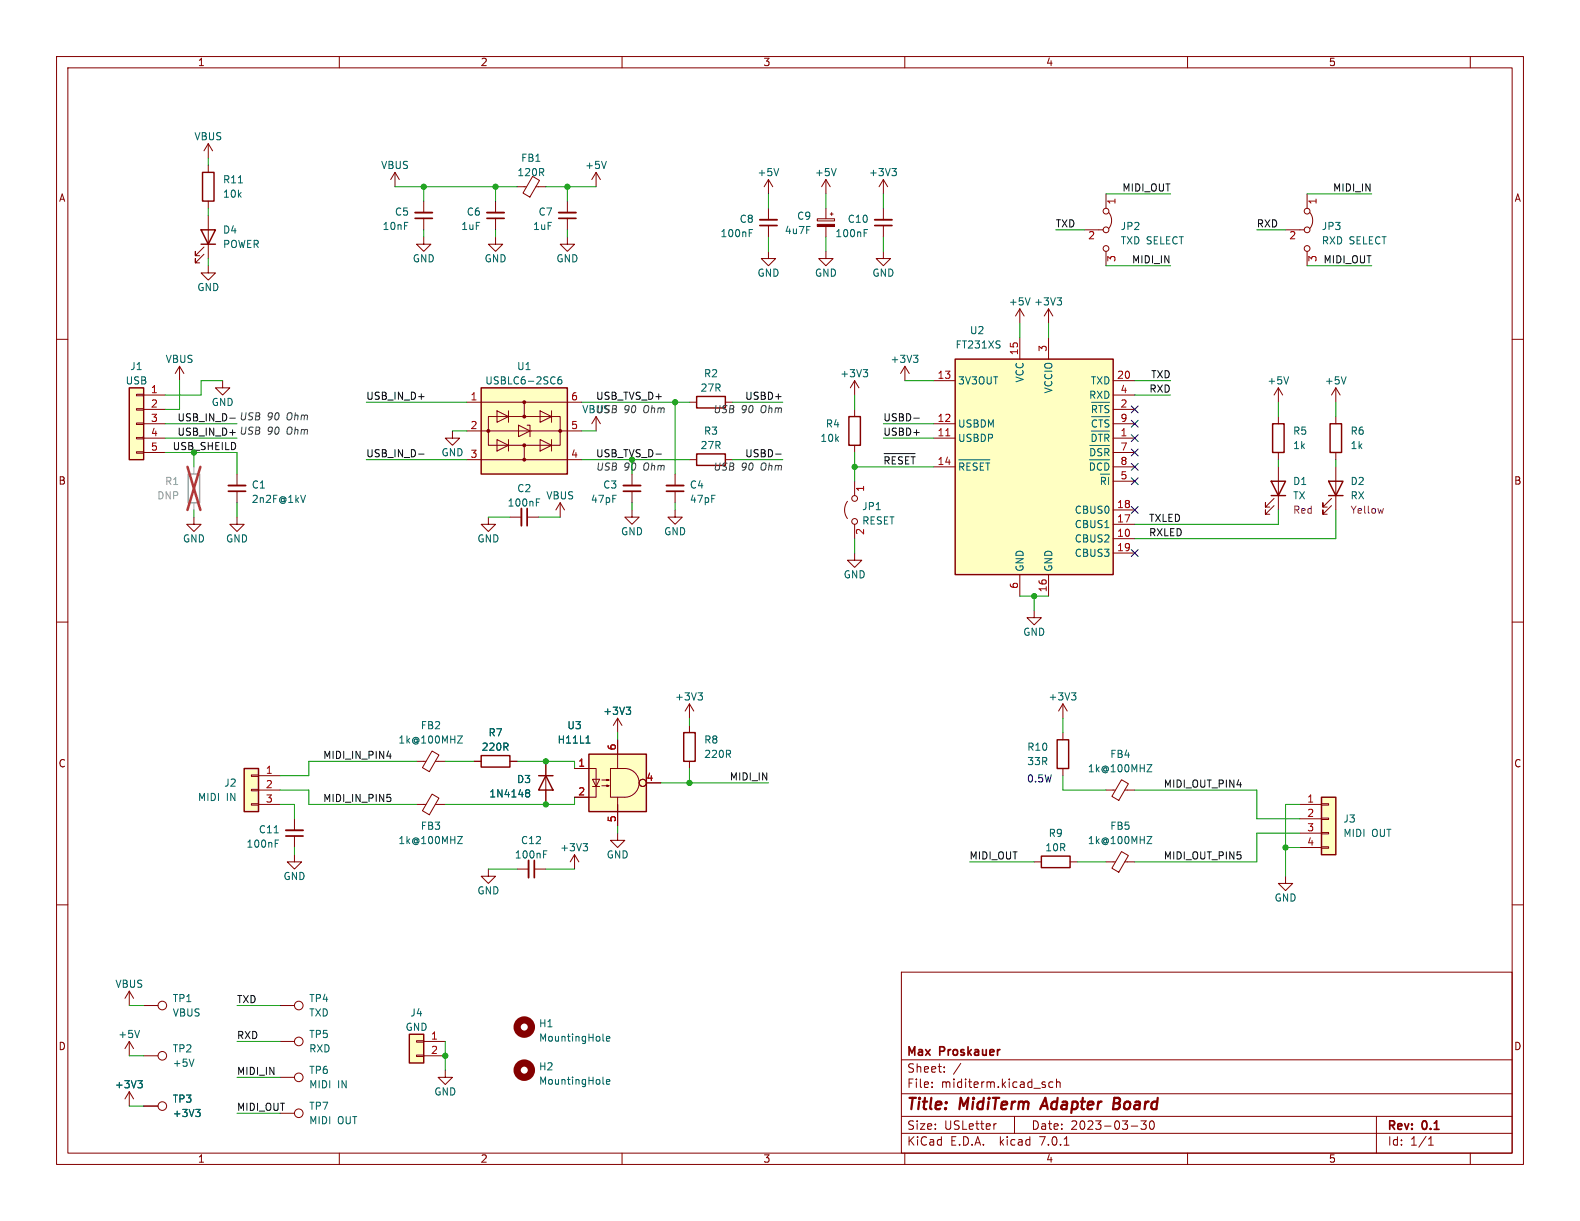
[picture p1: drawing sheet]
<svg xmlns="http://www.w3.org/2000/svg" width="279mm" height="216mm" viewBox="0 0 279 216" stroke-linecap="round" stroke-linejoin="round" font-family="sans-serif">
<g fill="none" stroke="#840000" stroke-width=".18">
<path d="M10 10h259.4v195.9h-259.4zM12 12h255.4v191.9h-255.4zM60 10v2M110 10v2M160 10v2M210 10v2M260 10v2M36.8 25.4l-.7 1.3M36.8 25.4v2.5M36.8 29.2v1.3M36.8 35.6v1.2M36.8 38.1v7.6"/>
<path d="M36.8 25.4l.8 1.3M69.8 30.5l-.7 1.3M69.8 30.5v2.5M69.8 30.5l.8 1.3M74.9 35.6v2M74.9 38.6v2M87.6 35.6v2M87.6 38.6v2M91.4 33h1.7M94.2 31.2l1.2 .7-1.7 2.9-1.2-.7zM94.8 33h1.7M100.3 35.6v2"/>
<path d="M100.3 38.6v2M105.4 30.5v2.5M105.4 30.5l-.8 1.3M105.4 30.5l.8 1.3M135.9 31.8v2.5M135.9 36.8v2.1M135.9 39.9v2M135.9 31.8l-.8 1.2M135.9 31.8l.8 1.2M144.5 38.7h3.1v.4h-3.1zM146 31.8v2.5M146 36.8v1.9"/>
<path d="M146 31.8l-.7 1.2M146 31.8l.8 1.2M146.8 37.8h.5M147.1 37.6v.5M156.2 31.8v2.5M156.2 36.8v2.1M156.2 39.9v2M156.2 31.8l-.8 1.2M156.2 31.8l.8 1.2M195.6 34.3v2.5M196.1 37.6a2.26 2.26 0 0 1 0 2.8M231.1 34.3v2.5"/>
<path d="M231.6 37.6a2.26 2.26 0 0 1 0 2.8M10 60h2M36.1 45l-1.6 1.5v-.8v.8h.8M36.1 43.7l-1.6 1.5v-.7v.7h.8M36.8 47v1.3h1.3l-1.3 1.2-1.2-1.2h1.2M74.9 41.9v1.3h1.3l-1.3 1.3-1.2-1.3h1.2M87.6 41.9v1.3h1.3l-1.3 1.3-1.2-1.3h1.2M100.3 41.9v1.3h1.3l-1.3 1.3-1.2-1.3h1.2M135.9 44.5v1.2h-1.3l1.3 1.3 1.3-1.3h-1.3M146 44.5v1.2h-1.2l1.2 1.3 1.3-1.3h-1.3M146 40.1v1.8M156.2 44.5v1.2h-1.3l1.3 1.3 1.3-1.3h-1.3"/>
<path d="M180.3 54.6v2.6M180.3 59.7v3.8M180.3 54.6l-.7 1.3M180.3 54.6l.8 1.3M185.4 54.6v2.6M185.4 59.7v3.8M185.4 54.6l-.7 1.3M185.4 54.6l.8 1.3M191.8 40.6h3.3M195.6 44.5v2.5M227.3 40.6h3.3M231.1 44.5v2.5"/>
<path d="M267.4 60h2M24.1 79.9h1.3v.2h-1.3zM24.1 77.3h1.3v.3h-1.3zM24.1 74.8h1.3v.3h-1.3zM24.1 72.3h1.3v.2h-1.3zM24.1 69.7h1.3v.3h-1.3zM25.4 77.5h3.8M25.4 74.9h3.8M25.4 72.4h3.8M25.4 69.9h3.8M31.7 64.8l-.7 1.2M31.7 64.8v2.5"/>
<path d="M31.7 64.8l.8 1.2M39.4 67.3v1.3h1.2l-1.2 1.3-1.3-1.3h1.3M80 76.2v1.3h1.3l-1.3 1.2-1.3-1.2h1.3M82.5 71.1h10.2M82.5 76.2h20.4M86.4 73.7h12.7v5h-12.7zM87.9 77.7l2 1-2 1.1zM87.9 72.6l2 1.1-2 1zM89.9 72.6v2.1M89.9 77.7v2.1M91.7 75.2l2 1-2 1zM92.7 78.7v2.6h10.2"/>
<path d="M93.2 75.2h.5v2M95.5 77.7l2 1-2 1.1zM95.5 72.6l2 1.1-2 1zM97.5 72.6v2.1M97.5 77.7v2.1M102.9 71.1h-10.2v2.6M105.4 73.7l-.8 1.2M105.4 73.7v2.5M105.4 73.7l.8 1.2M121.9 71.1h1.3M128.3 71.1h1.2M151.1 67.3l-.7 1.3"/>
<path d="M151.1 67.3v2.6M151.1 72.4v1.3M151.1 78.7v1.3M151.1 67.3l.8 1.3M160 64.8l-.7 1.2M160 64.8v2.5M160 64.8l.8 1.2M165.1 77.5h3.8M165.1 74.9h3.8M165.1 67.3h3.8M196.8 77.5h3.9M196.8 74.9h3.9"/>
<path d="M196.8 67.3h3.9M196.8 72.4h3.9M196.8 69.9h3.9M226.1 68.6v2.5M226.1 73.7v1.2M226.1 68.6l-.8 1.3M226.1 68.6l.7 1.3M236.2 68.6l-.7 1.3M236.2 68.6v2.5M236.2 73.7v1.2M236.2 68.6l.8 1.3M25.4 80h3.8"/>
<path d="M34.3 91.4v1.3h1.3l-1.3 1.3-1.3-1.3h1.3M41.9 91.4v1.3h1.3l-1.3 1.3-1.3-1.3h1.3M41.9 83.8v2.1M41.9 86.9v2M82.5 81.3h10.2M86.4 91.4v1.3h-1.3l1.3 1.3 1.2-1.3h-1.2M90.2 91.4h2M93.2 91.4h2M99.1 88.9l.7 1.3M99.1 88.9v2.5M99.1 88.9l-.8 1.3M111.8 90.2v1.2h-1.3l1.3 1.3 1.2-1.3h-1.2"/>
<path d="M111.8 83.8v2.1M111.8 86.9v2M119.4 90.2v1.2h-1.3l1.3 1.3 1.2-1.3h-1.2M119.4 83.8v2.1M119.4 86.9v2M121.9 81.3h1.3M128.3 81.3h1.2M149.9 88.6a2.54 2.54 0 0 0 0 3.1M151.1 97.8v1.3h-1.2l1.2 1.2 1.3-1.2h-1.3M151.1 85.1v2.5M151.1 92.7v2.6M165.1 82.6h3.8"/>
<path d="M196.8 95.3h3.9M196.8 82.6h3.9M196.8 92.7h3.9M196.8 90.2h3.9M196.8 97.8h3.9M196.8 85.1h3.9M196.8 80h3.9M225.3 89.4l-1.5 1.5v-.7v.7h.7M225.3 88.1l-1.5 1.6v-.8v.8h.7M226.1 80v1.3M226.1 82.6v7.6M235.5 89.4l-1.6 1.5v-.7v.7h.8"/>
<path d="M235.5 88.1l-1.6 1.6v-.8v.8h.8M236.2 80v1.3M236.2 82.6v7.6M10 110h2M180.3 101.6v3.8M182.9 108v1.2h-1.3l1.3 1.3 1.2-1.3h-1.2M185.4 101.6v3.8M267.4 110h2M44.4 139.6h1.3v.2h-1.3zM44.4 137h1.3v.3h-1.3zM45.7 139.7h3.8M45.7 137.2h3.8"/>
<path d="M73.7 134.6h1.6M76.4 132.8l1.2 .7-1.7 2.9-1.2-.7zM77 134.6h1.7M83.8 134.6h1.3M90.2 134.6h1.2M96.5 134.6v7.6M101.6 135.9h3.8v5.1h-3.8M104.8 137.8h1.2l-.6 1.3zM104.8 139.1h1.2M106.4 138.9h1.3l-.4 .2v-.3l.4 .1M106.4 137.9h1.3l-.4 .1v-.2l.4 .1M107.9 135.9h2.6a2.54 2.54 0 0 1 2.5 2.5 2.54 2.54 0 0 1-2.5 2.6h-2.6z"/>
<path d="M109.2 127l-.7 1.3M109.2 127v2.5M109.2 130.8v5.1M109.2 127l.8 1.3M114.3 138.4h2.5M121.9 124.5l-.7 1.2M121.9 124.5v2.5M121.9 128.3v1.2M121.9 134.6v1.3M121.9 124.5l.8 1.2M188 124.5l-.8 1.2M188 124.5v2.5"/>
<path d="M188 129.5v1.3M188 135.9v1.3M188 124.5l.7 1.2M195.6 139.7h1.6M198.3 137.9l1.2 .7-1.7 2.9-1.2-.7zM198.9 139.7h1.8M10 160h2M44.4 142.1h1.3v.3h-1.3zM45.7 142.2h3.8M52.1 151.1v1.3h-1.3l1.3 1.3 1.2-1.3h-1.2M52.1 144.8v2M52.1 147.8v2.1"/>
<path d="M73.7 142.2h1.6M76.4 140.4l1.2 .7-1.7 3-1.2-.7zM77 142.2h1.7M86.4 153.7v1.2h1.2l-1.2 1.3-1.3-1.3h1.3M91.4 153.7h2.1M94.5 153.7h2M101.6 151.1l.8 1.3M101.6 151.1v2.6M101.6 151.1l-.8 1.3M109.2 147.3v1.3h-1.3l1.3 1.3 1.3-1.3h-1.3M109.2 141v2.5v-1.3M109.2 143.5v2.6"/>
<path d="M182.9 152.4h1.2M189.2 152.4h1.3M195.6 152.4h1.6M198.3 150.6l1.2 .7-1.7 2.9-1.2-.7zM198.9 152.4h1.8M227.3 154.9v1.3h-1.2l1.2 1.3 1.3-1.3h-1.3M229.9 142.2h3.8M229.9 144.8h3.8M229.9 147.3h3.8M229.9 149.9h3.8M233.7 149.7h1.2v.3h-1.2zM233.7 147.2h1.2v.2h-1.2z"/>
<path d="M233.7 144.7h1.2v.2h-1.2zM233.7 142.1h1.2v.3h-1.2zM267.4 160h2M22.9 175.3v2.5M22.9 175.3l.7 1.2M22.9 175.3l-.8 1.2M25.4 177.8h2.5M49.5 177.8h2.6M159.4 171.9h108v32h-108zM22.9 193l-.8 1.3M22.9 184.2v2.5M22.9 193v2.6"/>
<path d="M22.9 193l.7 1.3M22.9 184.2l.7 1.2M22.9 184.2l-.8 1.2M25.4 186.7h2.5M25.4 195.6h2.5M49.5 184.2h2.6M49.5 196.9h2.6M49.5 190.5h2.6M73.7 186.6h1.2v.2h-1.2zM73.7 184h1.2v.3h-1.2zM74.9 184.2h3.8M74.9 186.7h3.8"/>
<path d="M78.7 189.2v1.3h1.3l-1.3 1.3-1.2-1.3h1.2M159.4 197.4h108M159.4 193.4h108M159.4 187.4h108M164.8 192.2v.1M164.8 191.4v.1M167 189.5v.1M167 188.7v.1M176.2 198.7l-.3 .1M179.4 197.4v3M184.8 191.9v.3M186.2 191.4l-.4-.1-.3 .3v.4l.1 .2h.6"/>
<path d="M186.8 191.4l.2-.1 .4 .1 .1 .9M186.8 190.8v1.5M200 199.1h1.2M201.8 198.2h.9l-.5 .6 .4 .1v.7l-.2 .1h-.4l-.2-.1M203.4 198.3l.2-.1a.81 .81 0 0 1 .6 .6 .81 .81 0 0 1-.3 .8l-.1 .1a.81 .81 0 0 1-.4-1.4zM243.4 197.4v6.5M60 203.9v2M110 203.9v2M159.4 200.4h108M160 203.9v2M188.2 202.5h.8M210 203.9v2"/>
<path d="M252.6 202.5h.9M252.6 201.4l.4-.4v1.5M260 203.9v2"/>
<circle cx="195.6" cy="37.3" r=".51"/>
<circle cx="231.1" cy="37.3" r=".51"/>
<circle cx="195.6" cy="40.6" r=".51"/>
<circle cx="195.6" cy="43.9" r=".51"/>
<circle cx="231.1" cy="40.6" r=".51"/>
<circle cx="231.1" cy="43.9" r=".51"/>
<circle cx="151.1" cy="92.2" r=".51"/>
<circle cx="151.1" cy="88.1" r=".51"/>
<circle cx="113.7" cy="138.4" r=".63"/>
<circle cx="28.7" cy="177.8" r=".76"/>
<circle cx="52.8" cy="177.8" r=".76"/>
<circle cx="28.7" cy="186.7" r=".76"/>
<circle cx="28.7" cy="195.6" r=".76"/>
<circle cx="52.8" cy="184.1" r=".76"/>
<circle cx="52.8" cy="190.5" r=".76"/>
<circle cx="52.8" cy="196.8" r=".76"/>
</g>
<path d="M184.9 194.1l-1 2M196.9 195.1h.7M197.7 194.1h-.6l-.3 2h.8" fill="none" stroke="#840000" stroke-width=".4"/>
<g fill="none" stroke="#840000" stroke-width=".25">
<path d="M35.8 30.5h2v5.1h-2zM35.6 40.6h2.5l-1.3 2.6zM35.6 43.2h2.5M22.9 68.6h2.5v12.7h-2.5zM85.1 68.6h15.2v15.2h-15.2zM123.2 70.1h5.1v2h-5.1zM150.1 73.7h2v5h-2zM168.9 63.5h27.9v38.1h-27.9zM225 74.9h2.1v5.1h-2.1zM235.2 74.9h2v5.1h-2zM123.2 80.3h5.1v2h-5.1zM224.8 85.1h2.5l-1.2 2.5z"/>
<path d="M224.8 87.6h2.5M234.9 85.1h2.6l-1.3 2.5zM234.9 87.6h2.6M43.2 135.9h2.5v7.6h-2.5zM85.1 133.6h5.1v2h-5.1zM95.2 137.2h2.6M96.5 137.2l1.3 2.5h-2.6zM104.1 133.4h10.2v10.1h-10.2zM120.9 129.5h2v5.1h-2zM186.9 130.8h2.1v5.1h-2.1zM184.1 151.4h5.1v2h-5.1zM233.7 141h2.5v10.1h-2.5z"/>
<path d="M72.4 182.9h2.5v5.1h-2.5z"/>
</g>
<g fill="none" stroke="#006464" stroke-width=".18">
<path d="M107.2 28.5l-.4 1.3M137.7 29.8l-.4 1.3M147.9 29.8l-.5 1.3M157.7 29.8h.8l-.4 .5M158.3 30.3l.2 .2v.3l-.2 .3M132.5 40.6h.6M152.8 40.6h.6M182.2 52.7l-.5 1.2M186.9 52.7h.8l-.4 .4M187.5 53.1l.2 .3v.3l-.2 .2M99.2 66.6l-.3 .1a.85 .85 0 0 0 0 1.2l.4-.1 .1-.4-.3-.3-.3 .1-.2 .2M152.6 65.4h.8l-.4 .4"/>
<path d="M153.2 65.8l.2 .3v.3l-.2 .2M161.5 62.8h.8l-.4 .5M162.1 63.3l.2 .2v.3l-.2 .3M192.7 78.8h3.5M192.9 79.3v1.3M193 76.2h3.2M193 71.1h3.2M193 73.7h3.2M193.1 76.8v1.3M193.9 71.9l-.2-.2h-.5v1.3M194.3 71.7h.7M194.6 76.8v1.3"/>
<path d="M194.6 71.7v1.3M194.6 74.2v1.3M195.4 76.8v1.3M195.4 79.3v1.3M196.1 71.8l-.5-.1-.2 .2M227.9 66.6l-.4 1.3M238 66.6l-.4 1.3M54 87.6l-.4 1.2M94.9 88.2h.6M169.5 81.3h5.5M170.4 82.1l-.2-.2h-.5v1.2M171.6 81.9h-.6v1.2"/>
<path d="M172.8 81.9h-.5l-.2 .2M174 81.9h-.7v1.2M174.3 81.9h.7M174.7 81.9v1.2M192.7 81.3h3.5M192.8 81.9v1.2M194.8 84.4v1.3M195.4 81.9v1.2M195.4 93.3h.7M196 84.4v1.3M80.9 130.1h.9l-.9 1.3h.9M93.2 139.7h.2l.3 .2-.3 .3"/>
<path d="M103.6 131.4h.8M110.7 125h.8l-.4 .5M111.3 125.5l.2 .3v.3l-.2 .2M123.4 122.5h.8l-.4 .5M124 123l.2 .2v.3l-.2 .3M189.5 122.5h.8l-.5 .5M190 123l.3 .2v.3l-.3 .3M202.8 135.2h.9l-.9 1.3h.9M48.7 148.5h.6M80.9 147.9h.9l-.9 1.3h.9M93.2 140.2h.2M93.4 140.2l.3 .2v.3l-.3 .2h-.2"/>
<path d="M96.1 150.4h.6M103.1 149.2h.8l-.4 .5M103.7 149.7l.2 .2v.3l-.2 .2M202.8 147.9h.9l-.9 1.3h.9M24.4 191.1h.8l-.5 .5M24.7 182.2l-.4 1.3M24.9 191.6l.3 .2v.3l-.3 .3M34.3 187.3l-.4 1.2M34.6 196.2h.8l-.4 .5M35.1 196.7l.3 .2v.3l-.3 .2M106.7 191.7h.1M106.7 184l.1 .1"/>
<path d="M107.2 191.3l.6-.1v-.3h-.4l-.2 .2 .1 .6h.5M107.2 183.7l.6-.1v-.3h-.4l-.2 .1 .1 .6h.5"/>
</g>
<g fill="#ffffc2" stroke="#ffffc2" stroke-width=".18">
<path d="M233.7 141h2.5v10.1h-2.5z"/>
<path d="M168.9 63.5h27.9v38.1h-27.9z"/>
<path d="M72.4 182.9h2.5v5.1h-2.5z"/>
<path d="M104.1 133.4h10.2v10.1h-10.2z"/>
<path d="M22.9 68.6h2.5v12.7h-2.5z"/>
<path d="M43.2 135.9h2.5v7.6h-2.5z"/>
<path d="M85.1 68.6h15.2v15.2h-15.2z"/>
</g>
<path d="M167.2 77.1h.8" fill="none" stroke="#a90000" stroke-width=".18"/>
<g fill="none" stroke="#840000" stroke-width="1.3">
<circle cx="92.7" cy="189.2" r="1.27"/>
<circle cx="92.7" cy="181.6" r="1.27"/>
</g>
<path d="M73.4 37.6h3.1M86.1 37.6h3.1M98.8 37.6h3.1M134.4 38.9h3M154.7 38.9h3M40.4 85.9h3M92.2 89.9v3.1M110.2 85.9h3.1M117.9 85.9h3M50.5 146.8h3.1M93.5 152.1v3.1" fill="none" stroke="#840000" stroke-width=".33"/>
<path d="M73.4 38.6h3.1M86.1 38.6h3.1M98.8 38.6h3.1M134.4 39.9h3M154.7 39.9h3M40.4 86.9h3M93.2 89.9v3.1M110.2 86.9h3.1M117.9 86.9h3M50.5 147.8h3.1M94.5 152.1v3.1" fill="none" stroke="#840000" stroke-width=".3"/>
<g fill="#840000" stroke="#840000" stroke-width=".18">
<path d="M144.5 39.7h3.1v.4h-3.1z"/>
<circle cx="86.4" cy="76.2" r=".25"/>
<circle cx="92.7" cy="81.3" r=".25"/>
<circle cx="92.7" cy="78.7" r=".25"/>
<circle cx="92.7" cy="73.7" r=".25"/>
<circle cx="92.7" cy="71.1" r=".25"/>
<circle cx="99.1" cy="76.2" r=".25"/>
</g>
<path d="M244.6 89.9l-.2 .9" fill="none" stroke="#840084" stroke-width=".18"/>
<path d="M33.3 83.8h2v5.1h-2z" fill="none" stroke="#a1a1a1" stroke-width=".25"/>
<path d="M34.3 82.6v1.2M34.3 88.9v1.3" fill="none" stroke="#a1a1a1" stroke-width=".18"/>
<path d="M33.1 82.6l2.3 7.6M35.4 82.6l-2.3 7.6" fill="none" stroke="#eb3a3d" stroke-width=".46"/>
<path d="M40.6 73.9h1M40.6 76.5h1M161.6 73.9h1M74 80.3h1M116 80.3h1M137.2 80.3h.9M156.3 80.2h5.5M68.4 133.7h.8M69.1 141.1v.5" fill="none" stroke="#0f0f0f" stroke-width=".18"/>
<g fill="none" stroke="#009600" stroke-width=".18">
<path d="M36.8 27.9v1.3M36.8 36.8v1.3M69.8 33h21.6M74.9 33v2.6M87.6 33v2.6M96.5 33h8.9M100.3 33v2.6M135.9 34.3v2.5M146 34.3v2.5M156.2 34.3v2.5M195.6 34.3h11.4M231.1 34.3h11.5"/>
<path d="M36.8 45.7v1.3M74.9 40.6v1.3M87.6 40.6v1.3M100.3 40.6v1.3M135.9 41.9v2.6M146 41.9v2.6M156.2 41.9v2.6M180.3 57.2v2.5M185.4 57.2v2.5M186.7 40.6h5.1M195.6 47h11.4M222.2 40.6h5.1"/>
<path d="M231.1 47h11.5M29.2 74.9h12.7M29.2 77.5h12.7M31.7 67.3v5.1h-2.5M39.4 67.3h-3.8v2.6h-6.4M64.8 71.1h17.7M80 76.2h2.5M102.9 71.1h19M102.9 76.2h2.5M119.4 71.1v12.7M129.5 71.1h8.9M151.1 69.9v2.5"/>
<path d="M156.2 74.9h8.9M156.2 77.5h8.9M160 67.3h5.1M200.7 69.9h6.3M200.7 67.3h6.3M226.1 71.1v2.6M236.2 71.1v2.6M29.2 80h12.7v3.8M34.3 80v2.6M34.3 90.2v1.2M41.9 88.9v2.5M64.8 81.3h17.7"/>
<path d="M86.4 91.4h3.8M95.2 91.4h3.9M102.9 81.3h19M111.8 81.3v2.5M111.8 88.9v1.3M119.4 88.9v1.3M129.5 81.3h8.9M151.1 80v5.1M151.1 95.3v2.5M151.1 82.6h14M226.1 90.2v2.5h-25.4M226.1 81.3v1.3"/>
<path d="M236.2 90.2v5.1h-35.5M236.2 81.3v1.3M180.3 105.4h5.1M182.9 105.4v2.6M49.5 139.7h5.1v2.5h19.1M73.7 134.6h-19.1v2.6h-5.1M78.7 134.6h5.1M91.4 134.6h10.2v1.3M109.2 129.5v1.3M116.8 138.4h19.1M121.9 127v1.3M121.9 135.9v2.5"/>
<path d="M188 137.2v2.5h7.6M188 127v2.5M200.7 139.7h21.5v5.1h7.7M49.5 142.2h2.6v2.6M52.1 149.9v1.2M86.4 153.7h5M96.5 153.7h5.1M101.6 141v1.2h-22.9M109.2 146.1v1.2M171.4 152.4h11.5M190.5 152.4h5.1M227.3 149.9h2.6"/>
<path d="M229.9 147.3h-7.7v5.1h-21.5M229.9 142.2h-2.6v12.7M22.9 177.8h2.5M41.9 177.8h7.6M22.9 186.7h2.5M22.9 195.6h2.5M41.9 184.2h7.6M41.9 190.5h7.6M41.9 196.9h7.6M78.7 184.2v5"/>
</g>
<g fill="none" stroke="#000084" stroke-width=".18">
<path d="M200.1 79.4l1.2 1.2M200.1 71.8l1.2 1.2M200.1 74.3l1.2 1.2M200.1 76.9l1.2 1.2M201.3 79.4l-1.2 1.2M201.3 71.8l-1.2 1.2M201.3 74.3l-1.2 1.2M201.3 76.9l-1.2 1.2M200.1 81.9l1.2 1.3M200.1 84.5l1.2 1.2M200.1 89.6l1.2 1.2M200.1 97.2l1.2 1.2"/>
<path d="M201.3 81.9l-1.2 1.3M201.3 84.5l-1.2 1.2M201.3 89.6l-1.2 1.2M201.3 97.2l-1.2 1.2"/>
</g>
<g fill="#009600" stroke="#009600" stroke-width=".18">
<circle cx="227.3" cy="149.9" r=".46"/>
<circle cx="182.9" cy="105.4" r=".46"/>
<circle cx="151.1" cy="82.6" r=".46"/>
<circle cx="119.4" cy="71.1" r=".46"/>
<circle cx="96.5" cy="142.2" r=".46"/>
<circle cx="96.5" cy="134.6" r=".46"/>
<circle cx="121.9" cy="138.4" r=".46"/>
<circle cx="74.9" cy="33" r=".46"/>
<circle cx="100.3" cy="33" r=".46"/>
<circle cx="87.6" cy="33" r=".46"/>
<circle cx="78.7" cy="186.7" r=".46"/>
</g>
<g font-size="2.8" fill="#840000">
<text x="160.4" y="196.7">Title:</text>
<text x="169.8" y="196.7">MidiTerm</text>
<text x="185" y="196.7">Adapter</text>
<text x="198.2" y="196.7">Board</text>
</g>
<g font-size="2.1" fill="#840000">
<text x="160.4" y="189.8">Sheet:</text>
<text x="160.4" y="187">Max</text>
<text x="166.3" y="187">Proskauer</text>
<text x="168.6" y="189.8">/</text>
<text x="160.4" y="192.5">File:</text>
<text x="166.4" y="192.5">miditerm.kicad_sch</text>
<text x="160.4" y="202.7">KiCad</text>
<text x="160.4" y="199.9">Size:</text>
<text x="167" y="199.9">USLetter</text>
<text x="168.1" y="202.7">E.D.A.</text>
<text x="176.8" y="202.7">kicad</text>
<text x="182.4" y="199.9">Date:</text>
<text x="183.9" y="202.7">7.0.1</text>
<text x="189.3" y="199.9">2023-03-30</text>
<text x="245.4" y="200.1">Rev:</text>
<text x="245.4" y="202.7">Id:</text>
<text x="249.4" y="202.7">1/1</text>
<text x="251.6" y="200.1">0.1</text>
</g>
<g font-size="1.8" fill="#840000">
<text x="35" y="11.8">1</text>
<text x="85" y="11.8">2</text>
<text x="135" y="11.8">3</text>
<text x="185" y="11.8">4</text>
<text x="235" y="11.8">5</text>
<text x="10.4" y="35.8">A</text>
<text x="267.8" y="35.8">A</text>
<text x="10.3" y="85.8">B</text>
<text x="267.7" y="85.8">B</text>
<text x="10.3" y="135.8">C</text>
<text x="267.7" y="135.8">C</text>
<text x="10.3" y="185.8">D</text>
<text x="267.7" y="185.8">D</text>
<text x="35" y="205.7">1</text>
<text x="85" y="205.7">2</text>
<text x="135" y="205.7">3</text>
<text x="185" y="205.7">4</text>
<text x="235" y="205.7">5</text>
</g>
<g font-size="1.8" fill="#006464">
<text x="34.3" y="25">VBUS</text>
<text x="92.1" y="28.8">FB1</text>
<text x="39.4" y="32.6">R11</text>
<text x="39.4" y="35.1">10k</text>
<text x="67.3" y="30">VBUS</text>
<text x="91.4" y="31.3">120R</text>
<text x="103.4" y="30">+5V</text>
<text x="133.9" y="31.3">+5V</text>
<text x="144.1" y="31.3">+5V</text>
<text x="153.6" y="31.3">+3V3</text>
<text x="39.4" y="41.5">D4</text>
<text x="67.6" y="40.8">10nF</text>
<text x="69.8" y="38.3">C5</text>
<text x="81.5" y="40.8">1uF</text>
<text x="82.5" y="38.3">C6</text>
<text x="94.2" y="40.8">1uF</text>
<text x="95.2" y="38.3">C7</text>
<text x="130.7" y="39.6">C8</text>
<text x="138.7" y="41.6">4u7F</text>
<text x="140.9" y="39">C9</text>
<text x="149.8" y="39.6">C10</text>
<text x="198.1" y="40.8">JP2</text>
<text x="233.7" y="40.8">JP3</text>
<text x="39.4" y="44">POWER</text>
<text x="72.9" y="46.5">GND</text>
<text x="85.6" y="46.5">GND</text>
<text x="98.3" y="46.5">GND</text>
<text x="127.3" y="42.1">100nF</text>
<text x="147.7" y="42.1">100nF</text>
<text x="198.1" y="43.4">TXD SELECT</text>
<text x="233.7" y="43.4">RXD SELECT</text>
<text x="34.8" y="51.6">GND</text>
<text x="133.9" y="49.1">GND</text>
<text x="144.1" y="49.1">GND</text>
<text x="154.2" y="49.1">GND</text>
<text x="171.5" y="59.2">U2</text>
<text x="178.3" y="54.2">+5V</text>
<text x="182.8" y="54.2">+3V3</text>
<text x="23" y="65.6">J1</text>
<text x="29.2" y="64.3">VBUS</text>
<text x="91.4" y="65.6">U1</text>
<text x="157.4" y="64.3">+3V3</text>
<text x="168.9" y="61.8">FT231XS</text>
<text x="22.2" y="68.1">USB</text>
<text x="37.4" y="71.9">GND</text>
<text x="85.8" y="68.1">USBLC6-2SC6</text>
<text x="123.8" y="69.4">27R</text>
<text x="124.4" y="66.9">R2</text>
<text x="148.5" y="66.9">+3V3</text>
<text x="169.4" y="68.1">3V3OUT</text>
<text x="181.2" y="67.8" transform="rotate(-90 181.2 67.8)">VCC</text>
<text x="186.2" y="69.7" transform="rotate(-90 186.2 69.7)">VCCIO</text>
<text x="192.5" y="70.7">RXD</text>
<text x="192.8" y="68.1">TXD</text>
<text x="224.1" y="68.1">+5V</text>
<text x="234.2" y="68.1">+5V</text>
<text x="124.4" y="77">R3</text>
<text x="146" y="75.8">R4</text>
<text x="169.4" y="75.8">USBDM</text>
<text x="192.8" y="73.8">~{RTS}</text>
<text x="192.8" y="76.4">~{CTS}</text>
<text x="228.6" y="77">R5</text>
<text x="238.8" y="77">R6</text>
<text x="123.8" y="79.6">27R</text>
<text x="145" y="78.3">10k</text>
<text x="169.4" y="78.3">USBDP</text>
<text x="169.4" y="84">~{RESET}</text>
<text x="192.4" y="84">~{DCD}</text>
<text x="192.5" y="81.4">~{DSR}</text>
<text x="192.7" y="78.9">~{DTR}</text>
<text x="228.6" y="79.6">1k</text>
<text x="238.8" y="79.6">1k</text>
<text x="44.5" y="86.5">C1</text>
<text x="44.5" y="89.1">2n2F@1kV</text>
<text x="89.7" y="89.7">100nF</text>
<text x="91.4" y="87.2">C2</text>
<text x="96.5" y="88.5">VBUS</text>
<text x="104.4" y="89.1">47pF</text>
<text x="106.6" y="86.5">C3</text>
<text x="121.9" y="86.5">C4</text>
<text x="121.9" y="89.1">47pF</text>
<text x="194.3" y="86.5">~{RI}</text>
<text x="228.6" y="85.9">D1</text>
<text x="228.6" y="88.5">TX</text>
<text x="238.8" y="85.9">D2</text>
<text x="238.8" y="88.5">RX</text>
<text x="109.8" y="94.8">GND</text>
<text x="117.4" y="94.8">GND</text>
<text x="152.4" y="90.4">JP1</text>
<text x="152.4" y="92.9">RESET</text>
<text x="189.9" y="93.5">CBUS1</text>
<text x="189.9" y="91">CBUS0</text>
<text x="32.3" y="96.1">GND</text>
<text x="39.9" y="96.1">GND</text>
<text x="84.4" y="96.1">GND</text>
<text x="181.2" y="101.1" transform="rotate(-90 181.2 101.1)">GND</text>
<text x="186.2" y="101.1" transform="rotate(-90 186.2 101.1)">GND</text>
<text x="189.9" y="96.1">CBUS2</text>
<text x="189.9" y="98.6">CBUS3</text>
<text x="149.1" y="102.4">GND</text>
<text x="180.9" y="112.6">GND</text>
<text x="119.3" y="124">+3V3</text>
<text x="185.4" y="124">+3V3</text>
<text x="70.4" y="131.6">1k@100MHZ</text>
<text x="74.4" y="129.1">FB2</text>
<text x="86.3" y="130.4">R7</text>
<text x="98.5" y="131.6">H11L1</text>
<text x="100.3" y="129.1">U3</text>
<text x="106.6" y="126.6">+3V3</text>
<text x="124.5" y="131.6">R8</text>
<text x="85.1" y="132.9">220R</text>
<text x="124.5" y="134.2">220R</text>
<text x="181.6" y="132.9">R10</text>
<text x="181.6" y="135.4">33R</text>
<text x="192.3" y="136.7">1k@100MHZ</text>
<text x="196.3" y="134.2">FB4</text>
<text x="34.9" y="141.8">MIDI</text>
<text x="39.6" y="139.3">J2</text>
<text x="40" y="141.8">IN</text>
<text x="86.5" y="141.2">1N4148</text>
<text x="91.4" y="138.6">D3</text>
<text x="45.7" y="147.5">C11</text>
<text x="70.4" y="149.4">1k@100MHZ</text>
<text x="74.4" y="146.9">FB3</text>
<text x="92.1" y="149.4">C12</text>
<text x="185.4" y="148.1">R9</text>
<text x="192.3" y="149.4">1k@100MHZ</text>
<text x="196.3" y="146.9">FB5</text>
<text x="237.5" y="145.6">J3</text>
<text x="237.5" y="148.1">MIDI</text>
<text x="242.5" y="148.1">OUT</text>
<text x="43.5" y="150">100nF</text>
<text x="50.1" y="155.8">GND</text>
<text x="91" y="152">100nF</text>
<text x="99" y="150.7">+3V3</text>
<text x="107.2" y="152">GND</text>
<text x="184.8" y="150.7">10R</text>
<text x="84.4" y="158.3">GND</text>
<text x="225.3" y="159.6">GND</text>
<text x="20.3" y="174.8">VBUS</text>
<text x="30.5" y="177.4">TP1</text>
<text x="30.5" y="179.9">VBUS</text>
<text x="54.6" y="177.4">TP4</text>
<text x="54.6" y="179.9">TXD</text>
<text x="72.5" y="179.9">J4</text>
<text x="20.9" y="183.7">+5V</text>
<text x="54.6" y="183.7">TP5</text>
<text x="71.7" y="182.4">GND</text>
<text x="95.3" y="181.8">H1</text>
<text x="95.3" y="184.3">MountingHole</text>
<text x="30.5" y="186.2">TP2</text>
<text x="30.5" y="188.8">+5V</text>
<text x="54.6" y="186.2">RXD</text>
<text x="54.6" y="190.1">TP6</text>
<text x="95.3" y="189.4">H2</text>
<text x="95.3" y="192">MountingHole</text>
<text x="20.3" y="192.6">+3V3</text>
<text x="30.5" y="195.1">TP3</text>
<text x="30.5" y="197.7">+3V3</text>
<text x="54.6" y="196.4">TP7</text>
<text x="54.6" y="192.6">MIDI</text>
<text x="59.6" y="192.6">IN</text>
<text x="76.7" y="193.9">GND</text>
<text x="54.6" y="198.9">MIDI</text>
<text x="59.6" y="198.9">OUT</text>
</g>
<g font-size="1.8" fill="#0f0f0f">
<text x="198.4" y="33.9">MIDI_OUT</text>
<text x="235.6" y="33.9">MIDI_IN</text>
<text x="186.7" y="40.3">TXD</text>
<text x="222.2" y="40.3">RXD</text>
<text x="200" y="46.6">MIDI_IN</text>
<text x="233.9" y="46.6">MIDI_OUT</text>
<text x="64.8" y="70.8">USB_IN_D+</text>
<text x="105.4" y="70.8">USB_TVS_D+</text>
<text x="131.7" y="70.8">USBD+</text>
<text x="203.1" y="69.5">RXD</text>
<text x="203.4" y="67">TXD</text>
<text x="31.3" y="74.6">USB_IN_D-</text>
<text x="31.3" y="77.1">USB_IN_D+</text>
<text x="156.2" y="74.6">USBD-</text>
<text x="156.2" y="77.1">USBD+</text>
<text x="64.8" y="80.9">USB_IN_D-</text>
<text x="131.7" y="80.9">USBD-</text>
<text x="156.2" y="82.2">~{RESET}</text>
<text x="203.2" y="94.9">RXLED</text>
<text x="203.2" y="92.4">TXLED</text>
<text x="57.1" y="134.3">MIDI_IN_PIN4</text>
<text x="57.1" y="141.9">MIDI_IN_PIN5</text>
<text x="128.9" y="138.1">MIDI_IN</text>
<text x="205.7" y="139.4">MIDI_OUT_PIN4</text>
<text x="171.4" y="152.1">MIDI_OUT</text>
<text x="205.7" y="152.1">MIDI_OUT_PIN5</text>
<text x="41.9" y="177.5">TXD</text>
<text x="41.9" y="183.8">RXD</text>
<text x="41.9" y="190.2">MIDI_IN</text>
<text x="41.9" y="196.5">MIDI_OUT</text>
</g>
<g font-size="1.8" fill="#a90000">
<text x="197.5" y="36.2" transform="rotate(-90 197.5 36.2)">1</text>
<text x="233" y="36.2" transform="rotate(-90 233 36.2)">1</text>
<text x="192.4" y="42.5">2</text>
<text x="197.5" y="46.4" transform="rotate(-90 197.5 46.4)">3</text>
<text x="227.9" y="42.5">2</text>
<text x="233" y="46.4" transform="rotate(-90 233 46.4)">3</text>
<text x="180.1" y="62.9" transform="rotate(-90 180.1 62.9)">15</text>
<text x="185.2" y="62.3" transform="rotate(-90 185.2 62.3)">3</text>
<text x="26.6" y="69.6">1</text>
<text x="83.2" y="70.9">1</text>
<text x="100.9" y="70.9">6</text>
<text x="165.7" y="67.1">13</text>
<text x="197.5" y="67.1">20</text>
<text x="198.1" y="69.6">4</text>
<text x="26.6" y="72.1">2</text>
<text x="26.6" y="74.7">3</text>
<text x="26.6" y="77.2">4</text>
<text x="83.2" y="75.9">2</text>
<text x="100.9" y="75.9">5</text>
<text x="165.7" y="77.2">11</text>
<text x="165.7" y="74.7">12</text>
<text x="198.1" y="77.2">1</text>
<text x="198.1" y="72.1">2</text>
<text x="198.1" y="74.7">9</text>
<text x="26.6" y="79.8">5</text>
<text x="78" y="80.8">GND 3</text>
<text x="100.9" y="81">4</text>
<text x="165.7" y="82.3">14</text>
<text x="198.1" y="79.8">7</text>
<text x="198.1" y="82.3">8</text>
<text x="153" y="87" transform="rotate(-90 153 87)">1</text>
<text x="197.5" y="89.9">18</text>
<text x="198.1" y="84.8">5</text>
<text x="153" y="94.6" transform="rotate(-90 153 94.6)">2</text>
<text x="197.5" y="95">10</text>
<text x="197.5" y="92.5">17</text>
<text x="197.5" y="97.5">19</text>
<text x="180.1" y="104.2" transform="rotate(-90 180.1 104.2)">6</text>
<text x="185.2" y="104.8" transform="rotate(-90 185.2 104.8)">16</text>
<text x="47" y="136.9">1</text>
<text x="102.2" y="135.6">1</text>
<text x="109" y="132.7" transform="rotate(-90 109 132.7)">6</text>
<text x="47" y="139.4">2</text>
<text x="47" y="142">3</text>
<text x="102.2" y="140.7">2</text>
<text x="114.3" y="138.2">4</text>
<text x="231.1" y="142">1</text>
<text x="109" y="145.4" transform="rotate(-90 109 145.4)">5</text>
<text x="231.1" y="144.5">2</text>
<text x="231.1" y="147.1">3</text>
<text x="231.1" y="149.6">4</text>
<text x="76.2" y="183.9">1</text>
<text x="76.2" y="186.4">2</text>
</g>
<g font-size="1.8" fill="#484848">
<text x="42.2" y="74.5">USB 90</text>
<text x="42.2" y="77">USB 90</text>
<text x="50.6" y="74.5">Ohm</text>
<text x="50.6" y="77">Ohm</text>
<text x="102.9" y="73.2">VBUS</text>
<text x="105.4" y="73.2">USB 90</text>
<text x="113.8" y="73.2">Ohm</text>
<text x="126" y="73.2">USB 90</text>
<text x="134.4" y="73.2">Ohm</text>
<text x="105.4" y="83.4">USB 90</text>
<text x="113.8" y="83.4">Ohm</text>
<text x="126" y="83.4">USB 90</text>
<text x="134.4" y="83.4">Ohm</text>
</g>
<g font-size="1.8" fill="#009600">
<text x="30.4" y="79.7">USB_SHEILD</text>
<text x="105.4" y="80.9">USB_TVS_D-</text>
</g>
<g font-size="1.8" fill="#989898">
<text x="27.7" y="88.5">DNP</text>
<text x="29.1" y="85.9">R1</text>
</g>
<g font-size="1.8" fill="#840084">
<text x="228.6" y="91">Red</text>
<text x="238.8" y="91">Yellow</text>
</g>
<text font-size="1.8" fill="#0000c2" x="181.6" y="138.4">0.5W</text>
</svg>
